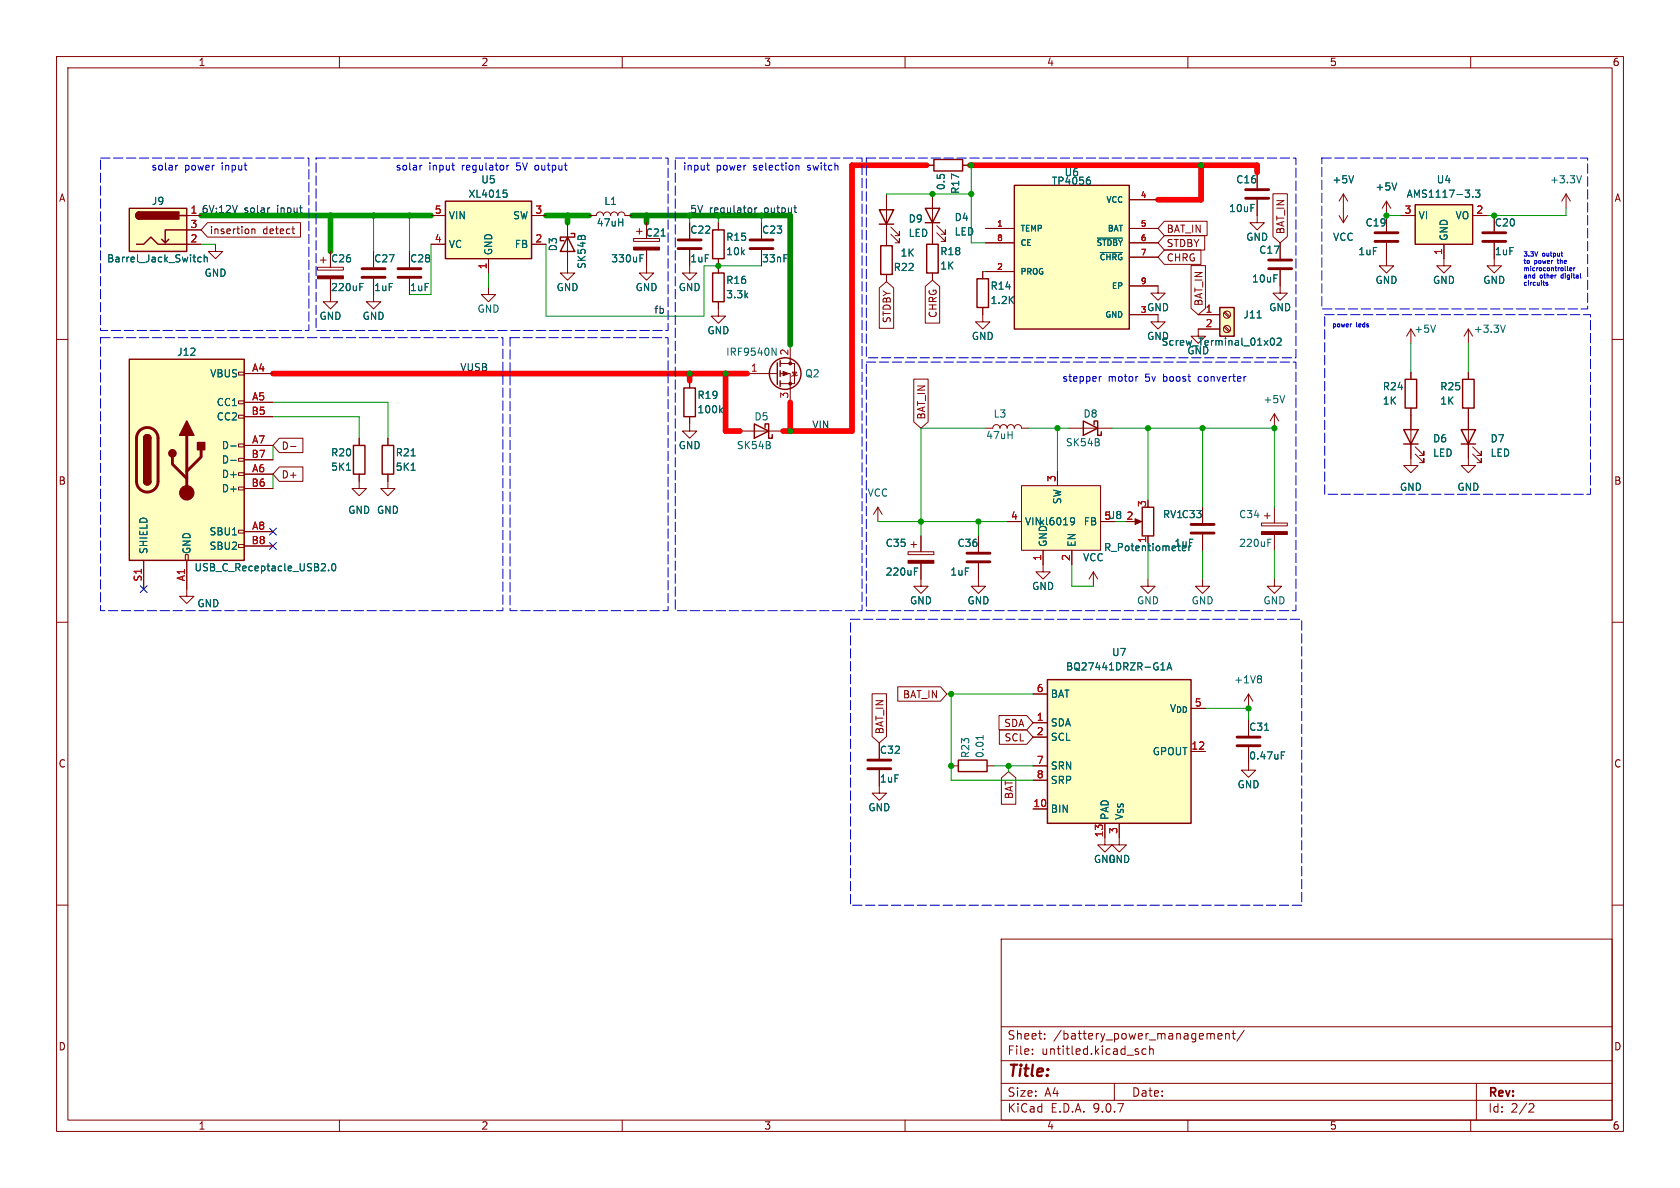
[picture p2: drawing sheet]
<svg xmlns="http://www.w3.org/2000/svg" width="297mm" height="210mm" viewBox="0 0 297 210" stroke-linecap="round" stroke-linejoin="round" font-family="sans-serif">
<g fill="none" stroke="#840000" stroke-width=".18">
<path d="M10 10h277v190h-277zM12 12h273v186h-273zM60 10v2M110 10v2M160 10v2M210 10v2M260 10v2M10 60h2M285 60h2M10 110h2M285 110h2M10 160h2"/>
<path d="M177 166h108v32h-108zM285 160h2M60 198v2M110 198v2M160 198v2M177 194.5h108M177 191.5h108M177 187.5h108M177 181.5h108M182.5 186.3v.1M182.5 185.5v.1M184.7 183.6v.1"/>
<path d="M184.7 182.8v.1M197 191.5v3M201.2 186v.3M202.6 185.5l-.4-.1-.3 .3v.4l.1 .2h.6M203.2 185.5l.3-.1 .3 .1 .1 .9M203.2 184.9v1.5M210 198v2M215.3 183.2l.7-.1v-.3l-.5-.1-.2 .2 .1 .7h.6M216.7 182.8l.2-.1 .3 .1 .1 .9M216.7 182.7v1M217.8 182.7h.6M218 182.2v1.3l.4 .2"/>
<path d="M220 182.1l-1.3 2M260 198v2M261 191.5v6.5M270.5 195.1l.5 .1 .2 .3-1 1.1h1"/>
</g>
<path d="M250.2 36.2h10.1v7h-10.1z" fill="#ffffc2"/>
<path d="M155.4 37.1h2.6l-1.3 2.5zM155.4 39.6h2.6M250.2 36.2h10.1v7h-10.1zM155.7 43.4h2v5.1h-2zM191.5 74.4l2.6 1.3-2.6 1.3zM193.4 75.1v-.7h.7v2.6h.6v-.7M201.9 89.7h2.1v5h-2.1z" fill="none" stroke="#840000" stroke-width=".25"/>
<g fill="none" stroke="#840000" stroke-width=".18">
<path d="M156.7 34.5v8.9M247.6 38.1h2.6M260.3 38.1h2.6M156.7 48.5v1.3M157.5 41.4l1.5 1.5v-.7v.7h-.8M157.5 40.1l1.5 1.6v-.8v.8h-.8M226.3 47.8v4h1.3l-1.3 1.3-1.3-1.3h1.3M226.3 42.9v2.8M255.3 43.2v2.5M189 75.7h7.6M184.4 99.8v1.3h1.3l-1.3 1.3-1.3-1.3h1.3M200.4 92.2h1"/>
<path d="M202.9 94.7v1.3M212.6 89.7v2.8M212.6 94.5v2.8M173 102.4v1.2h1.2l-1.2 1.3-1.3-1.3h1.3M193.3 101.1l-.8 1.3M193.3 101.1l.8 1.3M193.3 101.1v2.5M202.9 102.4v1.2h1.3l-1.3 1.3-1.2-1.3h1.2"/>
</g>
<path d="M260.3 34.7v.2M260.8 33.6h.8l-.4 .5 .4 .1v.5l-.2 .2-.6-.2" fill="none" stroke="#006464" stroke-width=".18"/>
<path d="M224.3 46h4M224.3 47.5h4M210.6 92.7h4M210.6 94.2h4" fill="none" stroke="#840000" stroke-width=".51"/>
<path d="M200.7 91.7l1.1 .5-1.1 .5z" fill="#840000" stroke="#840000" stroke-width=".18"/>
<path d="M180.6 85.9h14v11.4h-14z" fill="#ffffc2"/>
<g fill="none" stroke="#840000" stroke-width=".18">
<path d="M174.2 75.7h1.3a.64 .64 0 0 1 .6-.6 .64 .64 0 0 1 .7 .6 .64 .64 0 0 1 .6-.6 .64 .64 0 0 1 .7 .6 .64 .64 0 0 1 .6-.6 .64 .64 0 0 1 .6 .6 .64 .64 0 0 1 .7-.6 .64 .64 0 0 1 .6 .6h1.3M225.3 73.2l-.8 1.2M225.3 73.2l.8 1.2M225.3 73.2v2.5M155.2 89.7l-.8 1.2M155.2 89.7l.8 1.2M155.2 89.7v2.5M178.1 92.2h2.5M180.6 85.9h14v11.4h-14zM184.4 97.3v2.5M186.9 83.3v2.6M189.5 97.3v2.5"/>
<path d="M194.6 92.2h2.5M225.3 102.4v1.2h1.3l-1.3 1.3-1.3-1.3h1.3"/>
</g>
<path d="M227.1 69.9l-.4 1.3M189.3 91.6l.2-.1 .4 .1a.84 .84 0 0 1-.3 1.2h-.2M190 92.1l-.3 .2-.4-.1" fill="none" stroke="#006464" stroke-width=".18"/>
<path d="M215.6 54.4h2.6v5h-2.6z" fill="#ffffc2"/>
<path d="M163.6 36.8h2.5l-1.3 2.6zM163.6 39.4h2.5M165.1 28.2h5.1v2h-5.1zM163.8 43.2h2.1v5.1h-2.1zM215.6 54.4h2.6v5h-2.6zM62.5 78.7h2v5.1h-2zM67.6 78.7h2v5.1h-2z" fill="none" stroke="#840000" stroke-width=".25"/>
<g fill="none" stroke="#840000" stroke-width=".18">
<path d="M163.8 29.2h1.3M164.8 34.3v8.9M165.6 39.9l1.5 1.5v-.8v.8h-.7M170.2 29.2h1.2M164.8 48.3v1.2M165.6 41.1l1.5 1.6v-.8v.8h-.7M173.7 55.6v1.3h1.3l-1.3 1.3-1.2-1.3h1.2M204.7 55.6v1.3h1.3l-1.3 1.3-1.2-1.3h1.2M211.8 55.6h3.8M215.6 58.2h-3.8v1.2h1.3l-1.3 1.3-1.2-1.3h1.2M216.4 55.3l.8 .8M216.4 57.8l.8 .9"/>
<path d="M216.6 55.1l.8 .9M216.6 57.7l.8 .8M63.5 77.5v1.2M68.6 77.5v1.2M63.5 83.8v2.6h1.3l-1.3 1.2-1.3-1.2h1.3M68.6 83.8v2.6h1.2l-1.2 1.2-1.3-1.2h1.3M160.5 97.5h4.6v.5h-4.6zM161 96.3h1.1M161.5 95.8v1M162.8 94.7v2.8M162.8 99.6v2.8M173 94.7v2.8"/>
<path d="M173 99.6v2.8M223 92.5h4.6v.5h-4.6zM223.5 91.2h1M224 90.7v1M225.3 89.7v2.8M225.3 94.5v2.8M33 104.1v1.3h1.3l-1.3 1.3-1.3-1.3h1.3"/>
<circle cx="216.9" cy="58.2" r=".63"/>
<circle cx="216.9" cy="55.6" r=".63"/>
</g>
<path d="M222.2 56.2h.8M224.7 59.9l.2-.1a.68 .68 0 0 1 .4 .6 .68 .68 0 0 1-.4 .6l-.2-.1-.1-.4zM225.8 59.9l.5-.1 .2 .3-.8 .9h.8M61.3 83.1h.7M72.7 83.1h.7M72.7 80.6h.7M224.1 95.9h.5M224.1 95.3h.6M161.7 101h.4M161.7 100.4h.6" fill="none" stroke="#006464" stroke-width=".18"/>
<g fill="#840000" stroke="#840000" stroke-width=".18">
<path d="M223 94h4.6v.5h-4.6z"/>
<path d="M160.5 99.1h4.6v.5h-4.6z"/>
</g>
<path d="M170.9 97.8h4.1M170.9 99.3h4.1" fill="none" stroke="#840000" stroke-width=".51"/>
<path d="M22.9 63.5h20.3v35.6h-20.3z" fill="#ffffc2"/>
<g fill="none" stroke="#840000" stroke-width=".18">
<path d="M42.2 65.8h1v.5h-1zM42.2 70.9h1v.5h-1zM42.2 73.4h1v.5h-1zM42.2 78.5h1v.5h-1zM43.2 66h5.1M43.2 71.1h5.1M43.2 73.7h5.1M43.2 78.7h5.1M25.4 99.1v5M32.8 98h.5v1.1h-.5zM33 99.1v5M42.2 81h1v.5h-1z"/>
<path d="M42.2 83.6h1v.5h-1zM42.2 86.1h1v.5h-1zM42.2 93.7h1v.5h-1zM42.2 96.3h1v.5h-1zM43.2 81.3h5.1M43.2 83.8h5.1M43.2 86.4h5.1M43.2 94h5.1M43.2 96.5h5.1"/>
</g>
<path d="M22.9 63.5h20.3v35.6h-20.3zM25.4 77.5a.64 .64 0 0 1 .6-.7 .64 .64 0 0 1 .7 .7M25.4 85.1a.64 .64 0 0 0 .6 .6 .64 .64 0 0 0 .7-.6" fill="none" stroke="#840000" stroke-width=".25"/>
<path d="M24.7 76.1a1.9 1.9 0 0 1 2.1-.4 1.9 1.9 0 0 1 1.1 1.8v7.6a1.91 1.91 0 0 1-1.9 1.9 1.91 1.91 0 0 1-1.9-1.9v-7.8l.2-.6zM33 77v10.1M35.6 79.5v1.3l-2.6 2.5M30.5 80.8v1.2l2.5 2.6" fill="none" stroke="#840000" stroke-width=".51"/>
<g fill="#840000" stroke="#840000" stroke-width=".25">
<path d="M25.4 77.5h1.3v7.6h-1.3z"/>
<path d="M25.6 77a.64 .64 0 0 1 .7-.1 .64 .64 0 0 1 .4 .6h-1.3z"/>
<path d="M25.4 85.1h1.3a.64 .64 0 0 1-.7 .6 .64 .64 0 0 1-.6-.6z"/>
<path d="M33 74.4l1.3 2.6h-2.6z"/>
<path d="M34.9 78.2h1.3v1.3h-1.3z"/>
<circle cx="30.5" cy="80.1" r=".63"/>
</g>
<circle cx="33" cy="87.1" r="1.27" fill="#840000" stroke="#840000" stroke-width=".18"/>
<path d="M40.8 78.8h1M40.8 81.4h1M58.8 99.7l.1-.1a.68 .68 0 0 1 .5 .7 .68 .68 0 0 1-.5 .6 .84 .84 0 0 1-.1-1.2zM58.1 100.8v.1" fill="none" stroke="#006464" stroke-width=".18"/>
<path d="M22.9 36.8h10.1v7.7h-10.1z" fill="#ffffc2"/>
<path d="M22.9 36.8h10.1v7.7h-10.1zM24.6 37.5a.64 .64 0 0 0-.6 .6 .64 .64 0 0 0 .6 .6M31.7 38.1h1.3M24.1 43.2h1.3l1.3-1.3 1.2 1.3h5.1M29.8 42.3l-.6 .6M33 40.6h-3.8v2.3l-.6-.6" fill="none" stroke="#840000" stroke-width=".25"/>
<g fill="#840000" stroke="#840000" stroke-width=".25">
<path d="M24.2 37.7l.4-.2v1.2a.63 .63 0 0 1-.5-.4 .63 .63 0 0 1 .1-.6z"/>
<path d="M24.6 37.5h7v1.2h-7z"/>
</g>
<path d="M33 38.1h2.6M33 40.6h2.6M33 43.2h2.6M38.1 43.2v1.3h1.3l-1.3 1.2-1.3-1.2h1.3M204.7 50.5v1.3h1.3l-1.3 1.3-1.2-1.3h1.2" fill="none" stroke="#840000" stroke-width=".18"/>
<path d="M35.6 45.5h-.4l-.2 .2 .1 .5h.5M36.1 45.6l.2-.1h.3v.8M36.1 45v1.3" fill="none" stroke="#006464" stroke-width=".18"/>
<path d="M179.3 32.8h20.3v25.4h-20.3z" fill="#ffffc2"/>
<g fill="none" stroke="#840000" stroke-width=".25">
<path d="M179.3 32.8h20.3v25.4h-20.3zM100.3 41.9l1.3 2.6h-2.5zM101 41.3h.6v.6h-2.5v.6h.6M126 48.3h2v5h-2zM126 40.6h2v5.1h-2zM172.7 49.3h2.1v5.1h-2.1zM120.9 68.6h2v5.1h-2zM133.3 74.9l2.6 1.3-2.6 1.3zM135.3 75.6v-.7h.6v2.6h.6v-.7M137.4 64.1v3.8M137.9 63.8v1M137.9 65.5v1"/>
<path d="M137.9 67.3v1"/>
<circle cx="138.8" cy="66" r="2.79"/>
</g>
<g fill="none" stroke="#840000" stroke-width=".18">
<path d="M100.3 39.4v8.9h1.3l-1.3 1.2-1.2-1.2h1.2M104.1 38.1h1.3a.64 .64 0 0 1 .6-.6 .64 .64 0 0 1 .7 .6 .64 .64 0 0 1 .6-.6 .64 .64 0 0 1 .6 .6 .64 .64 0 0 1 .7-.6 .64 .64 0 0 1 .6 .6 .64 .64 0 0 1 .7-.6 .64 .64 0 0 1 .6 .6h1.3M114.3 39.4v2.8M121.9 39.4v2.8M127 39.4v1.2M134.6 39.4v2.8M199.6 35.3h5.1M222.2 35.3v4.1h1.3l-1.3 1.2-1.2-1.2h1.2M222.2 30.5v2.8M56.1 47.2h4.6v.6h-4.6zM56.6 46h1.1M57.1 45.5v1"/>
<path d="M58.4 49.3v4h1.3l-1.3 1.3-1.3-1.3h1.3M58.4 44.5v2.7M66 49.3v4h1.3l-1.3 1.3-1.2-1.3h1.2M66 44.5v2.7M72.4 44.5v2.7M72.4 49.3v2.8M86.4 50.8v1.3h1.2l-1.2 1.2-1.3-1.2h1.3M112 42.2h4.6v.5h-4.6zM112.5 40.9h1M113 40.4v1M114.3 44.2v4.1h1.3l-1.3 1.2-1.3-1.2h1.3M121.9 44.2v4.1h1.3l-1.3 1.2-1.3-1.2h1.3"/>
<path d="M127 53.3v2.6h1.3l-1.3 1.3-1.3-1.3h1.3M127 45.7v2.6M134.6 44.2v2.8M173.7 48v1.3M173.7 54.4v1.2M174.2 40.4h5.1M174.2 42.9h5.1M174.2 48h5.1M199.6 40.4h5.1M199.6 42.9h5.1M199.6 45.5h5.1M199.6 50.5h5.1"/>
<path d="M199.6 55.6h5.1M121.9 73.7v2.5h1.3l-1.3 1.3-1.3-1.3h1.3M121.9 67.3v1.3M130.8 76.2h7.6M132.1 66h5.3M137.9 64.3h2.6v3.5h-2.6M137.9 66h1.8v5.1M139.7 61v3.3M140.1 65.8h.7l-.3 .6zM141 66.3l-.2 .1h-.7l-.1 .1M220.7 132.1v4h1.3l-1.3 1.3-1.2-1.3h1.2M220.7 122.7l-.7 1.3"/>
<path d="M220.7 122.7l.8 1.3M220.7 122.7v2.5M220.7 127.3v2.7M197.9 148.1v1.3h1.2l-1.2 1.2-1.3-1.2h1.3"/>
</g>
<g fill="none" stroke="#006464" stroke-width=".18">
<path d="M192.4 31.3h.3M192.5 31.8l.3 .2v.3l-.3 .3M63.6 50.7h.4M63.6 50.1h.6M113.1 45.6h.5M113.1 45h.6M116.9 41.7h.7M194 42.1h4.4M194.5 44.6h3.9M127.4 72.5l.3 .5M127.7 72.1l-.5 .5M136.5 61.5l.7 1.3v-1.3"/>
<path d="M222.8 119.5l.2 .2-.2 .3 .2 .2v.3l-.2 .2M223.6 129.1h.7M226.5 133.5h.4M226.5 132.9h.6"/>
</g>
<path d="M220.2 33.5h4.1M220.2 35.1h4.1M64 47.5h4.1M64 49h4.1M70.4 47.5h4M70.4 49h4M119.9 42.4h4.1M119.9 43.9h4.1M132.6 42.4h4.1M132.6 43.9h4.1M218.7 130.3h4.1M218.7 131.8h4.1" fill="none" stroke="#840000" stroke-width=".51"/>
<g fill="#840000" stroke="#840000" stroke-width=".18">
<path d="M56.1 48.8h4.6v.5h-4.6z"/>
<path d="M138.4 65.7l1 .3-1 .4z"/>
<path d="M112 43.7h4.6v.5h-4.6z"/>
<circle cx="139.7" cy="64.3" r=".25"/>
<circle cx="139.7" cy="67.8" r=".25"/>
</g>
<path d="M185.2 120.1h25.4v25.4h-25.4z" fill="#ffffc2"/>
<path d="M169.4 134.4h5.1v2h-5.1zM185.2 120.1h25.4v25.4h-25.4z" fill="none" stroke="#840000" stroke-width=".25"/>
<path d="M168.1 135.4h1.3M174.5 135.4h1.3M182.6 122.7h2.6M182.6 127.8h2.6M182.6 130.3h2.6M182.6 135.4h2.6M182.6 137.9h2.6M210.6 132.8h2.5M182.6 143h2.6M195.3 145.5v2.6M197.9 145.5v2.6" fill="none" stroke="#840000" stroke-width=".18"/>
<path d="M205.2 118.4h.7M205.5 117.3l.1-.1v1.2M206.3 118.4l.4-1.2 .4 1.2M206.4 118.1h.6M173.8 130v.7M173.8 130.4h-1.3l.2 .1" fill="none" stroke="#006464" stroke-width=".18"/>
<path d="M78.7 35.6h15.3v10.1h-15.3z" fill="#ffffc2"/>
<path d="M78.7 35.6h15.3v10.1h-15.3zM248.2 75.9h2.5l-1.3 2.6zM248.2 78.5h2.5M248.4 67.1h2v5h-2zM258.3 75.9h2.6l-1.3 2.6zM258.3 78.5h2.6M258.6 67.1h2v5h-2z" fill="none" stroke="#840000" stroke-width=".25"/>
<g fill="none" stroke="#840000" stroke-width=".18">
<path d="M33 38.1h2.6M36.7 39.4h16.4v2.5h-16.4l-1.1-1.3zM76.2 38.1h2.5M94 38.1h2.5M100.3 39.4v2.5M104.1 38.1h1.3M110.5 38.1h1.3M114.3 39.4v2.8M121.9 39.4v2.8M127 39.4v1.2M134.6 39.4v2.8M156.7 34.5v2.6"/>
<path d="M156.7 39.6v3.8M163.8 29.2h1.3M164.8 34.3v2.5M164.8 39.4v3.8M170.2 29.2h1.2M199.6 35.3h5.1M205.8 39.1h7.6v2.6h-7.6l-1.1-1.3zM222.2 30.5v2.8M222.2 35.3v2.8M225 34.3h2.6v7.5l-1.3 1.1-1.3-1.1zM236.7 38.1l.8 1.3M237.5 34.3v5.1"/>
<path d="M237.5 34.3l-.8 1.3M237.5 34.3l.8 1.3M238.3 38.1l-.8 1.3M245.1 35.6v5.3M245.1 35.6l-.8 1.2M245.1 35.6l.8 1.2M247.6 38.1h2.6M260.3 38.1h2.6M264.2 38.1v2.8M276.9 34.3l-.8 1.3M276.9 34.3l.7 1.3M276.9 34.3v2.5"/>
<path d="M33 43.2h2.6M33 40.6h2.6M44.5 40.5v.8M44.5 40.6l.2-.1h.3l.1 .8M51.6 40.5h.5M51.8 41.1l.3 .2M58.4 44.5v2.7M58.4 49.3v2.8M66 44.5v2.7M66 49.3v2.8M72.4 44.5v2.7M72.4 49.3v2.8"/>
<path d="M76.2 43.2h2.5M86.4 45.7v2.6M94 43.2h2.5M100.3 44.5v2.5M114.3 44.2v2.8M121.9 44.2v2.8M127 45.7v2.6M127 53.3v1.3M134.6 44.2v2.8M155.4 50.9l1.3-1.1 1.3 1.1v7.1h-2.6zM156.7 48.5v1.3M163.6 50.6l1.2-1.1 1.3 1.1v6.5h-2.5z"/>
<path d="M164.8 48.3v1.2M173.7 48v1.3M173.7 54.4v1.2M174.2 40.4h5.1M174.2 42.9h5.1M174.2 48h5.1M199.6 55.6h5.1M199.6 40.4h5.1M199.6 42.9h5.1M199.6 45.5h5.1M199.6 50.5h5.1M205.8 44.2h6.5v2.5h-6.5l-1.1-1.2z"/>
<path d="M205.8 41.7h7.2v2.5h-7.2l-1.1-1.3zM210.6 47h2.5v7.5l-1.3 1.1-1.2-1.1zM211.8 55.6h3.8M211.8 58.2h3.8M226.3 42.9v2.8M226.3 47.8v2.7M245.1 42.9v4.1h1.3l-1.3 1.3-1.3-1.3h1.3M248.7 59.4l.7-1.2v2.5M255.3 43.2v3.8h1.2l-1.2 1.3-1.3-1.3h1.3M259.6 58.2v2.5M259.6 58.2l-.8 1.2M259.6 58.2l.7 1.2"/>
<path d="M264.2 42.9v4.1h1.2l-1.2 1.3-1.3-1.3h1.3M43.2 66h5.1M43.2 71.1h5.1M43.2 73.7h5.1M43.2 78.7h5.1M49.4 77.5h4.1v2.5h-4.1l-1.1-1.3zM51.4 78.9h.9M63.5 77.5v1.2M68.6 77.5v1.2M121.9 67.3v1.3M121.9 73.7v1.2M161.5 67h2.6v7.6l-1.3 1.1-1.3-1.1z"/>
<path d="M249.4 72.1v10.2h1.3l-1.3 1.3-1.2-1.3h1.2M249.4 65.8v1.3M250.2 79l1.5 1.5v-.7v.7h-.7M259.6 72.1v10.2h1.3l-1.3 1.3-1.3-1.3h1.3M259.6 65.8v1.3M260.3 79l1.6 1.5v-.7v.7h-.8M25.4 99.1v5M33 99.1v5M43.2 81.3h5.1M43.2 83.8h5.1M43.2 86.4h5.1M43.2 94h5.1"/>
<path d="M43.2 96.5h5.1M49.4 82.5h4.1v2.6h-4.1l-1.1-1.3zM63.5 83.8v1.3M68.6 83.8v1.3M162.8 99.6v4h1.3l-1.3 1.3-1.3-1.3h1.3M162.8 94.7v2.8M173 94.7v2.8M173 99.6v2.8M178.1 92.2h2.5M184.4 97.3v2.5M186.9 83.3v2.6M189.5 97.3v2.5"/>
<path d="M194.6 92.2h2.5M202.9 94.7v1.3M212.6 89.7v2.8M212.6 94.5v2.8M250.2 80.3l1.5 1.5v-.8v.8h-.7M260.3 80.3l1.6 1.5v-.8v.8h-.8M212.6 102.4v1.2h1.3l-1.3 1.3-1.3-1.3h1.3M154.2 122.6h2.5v7.6l-1.3 1.1-1.2-1.1zM155.4 136.1v4.1h1.3l-1.3 1.3-1.2-1.3h1.2M155.4 131.3v2.8M158.7 121.4h7.6l1.1 1.3-1.1 1.3h-7.6zM176.6 126.5h4.9l1.1 1.3-1.1 1.2h-4.9z"/>
<path d="M176.7 129h4.8l1.1 1.3-1.1 1.3h-4.8zM177 137.5l1.3-1.1 1.3 1.1v4.7h-2.6zM182.6 122.7h2.6M182.6 127.8h2.6M182.6 130.3h2.6M182.6 135.4h2.6M182.6 137.9h2.6M210.6 132.8h2.5M220.7 127.3v2.7M220.7 132.1v2.8M182.6 143h2.6M195.3 145.5v3.9h1.3l-1.3 1.2-1.2-1.2h1.2"/>
<path d="M197.9 145.5v2.6"/>
</g>
<g fill="none" stroke="#006464" stroke-width=".18">
<path d="M89 33.6h.6M89.1 34.1h.3l.3 .2-.1 .4-.5 .2M192.4 31.3h.3M192.5 31.8l.3 .2v.3l-.3 .3M239.3 31.1l-.4 1.2M246.9 32.3l-.4 1.3M260.3 34.7v.2M260.8 33.6h.8l-.4 .5 .4 .1v.5l-.2 .2-.6-.2M279.6 31.1l-.4 1.2M35.6 45.5h-.4l-.2 .2 .1 .5h.5M36.1 45.6l.2-.1h.3v.8M36.1 45v1.3"/>
<path d="M63.6 50.7h.4M63.6 50.1h.6M113.1 45.6h.5M113.1 45h.6M116.9 41.7h.7M194 42.1h4.4M194.5 44.6h3.9M222.2 56.2h.8M224.7 59.9l.2-.1a.68 .68 0 0 1 .4 .6 .68 .68 0 0 1-.4 .6l-.2-.1-.1-.4zM225.8 59.9l.5-.1 .2 .3-.8 .9h.8M253.8 57.5l-.4 1.2M266.1 57.5l-.4 1.2"/>
<path d="M40.8 78.8h1M127.4 72.5l.3 .5M127.7 72.1l-.5 .5M40.8 81.4h1M58.8 99.7l.1-.1a.68 .68 0 0 1 .5 .7 .68 .68 0 0 1-.5 .6 .84 .84 0 0 1-.1-1.2zM61.3 83.1h.7M72.7 80.6h.7M72.7 83.1h.7M189.3 91.6l.2-.1 .4 .1a.84 .84 0 0 1-.3 1.2h-.2M190 92.1l-.3 .2-.4-.1M58.1 100.8v.1M161.7 101h.4"/>
<path d="M161.7 100.4h.6M205.2 118.4h.7M205.5 117.3l.1-.1v1.2M206.3 118.4l.4-1.2 .4 1.2M206.4 118.1h.6M223.6 129.1h.7M226.5 133.5h.4M226.5 132.9h.6"/>
</g>
<path d="M243.1 41.1h4M243.1 42.7h4M262.1 41.1h4.1M262.1 42.7h4.1M153.4 134.4h4.1M153.4 135.9h4.1" fill="none" stroke="#840000" stroke-width=".51"/>
<path d="M41.9 36.3l-.4 1.3M47.6 36.7h.1M133.4 36.7v.9M133.8 36.7l-.4 .3M140.3 36.7h.5M140.6 37.5l.2 .1" fill="none" stroke="#0f0f0f" stroke-width=".18"/>
<path d="M163.8 29.2h-13.2v47h-12.2M171.4 29.2h50.8v1.3M212.3 29.2v6.1h-7.6M48.3 66h83.8M121.9 66v1.3M128.3 66v10.2h2.5M139.7 71.1v5.1" fill="none" stroke="#f00" stroke-width="1"/>
<g fill="none" stroke="#009600" stroke-width=".18">
<path d="M35.6 38.1h5M66 38.1v6.4M72.4 38.1v6.4M121.9 38.1v1.3M130.8 38.1h-3.8v1.3M134.6 38.1v1.3M171.7 29.2v13.7h2.5M171.7 34.3h-15v.2M245.1 38.1h2.5M276.9 36.8v1.3h-14M35.6 43.2h2.5M76.2 43.2v8.9h-3.8"/>
<path d="M86.4 48.3v2.5M96.5 43.2v12.7h28v-8.9h10.1M173.7 48h.5M48.3 71.1h20.3v6.4M48.3 73.7h15.2v3.8M48.3 78.7v2.6M174.2 75.7h-11.4v19M181.9 75.7h7.1M186.9 75.7v7.6M196.6 75.7h28.7v14M202.9 75.7v12.7M212.6 75.7v14"/>
<path d="M249.4 60.7v5.1M259.6 60.7v5.1M48.3 83.8v2.6M155.2 92.2h22.9M173 92.2v2.5M189.5 99.8v3.8h3.8M197.1 92.2h2M202.9 96v6.4M212.6 97.3v5.1M225.3 97.3v5.1M167.4 122.7h15.2M168.1 122.7v15.2h14.5"/>
<path d="M175.8 135.4h6.8M178.3 135.4v1M213.1 125.2h7.6v2.1"/>
</g>
<path d="M35.6 38.1h40.6M58.4 38.1v6.4M96.5 38.1h7.6M100.3 38.1v1.3" fill="none" stroke="#009600" stroke-width="1"/>
<path d="M111.8 38.1h27.9v22.9M114.3 38.1v1.3" fill="none" stroke="#008400" stroke-width="1"/>
<path d="M47.7 93.4l1.2 1.2M47.7 95.9l1.2 1.2M48.9 93.4l-1.2 1.2M48.9 95.9l-1.2 1.2M24.8 103.5l1.2 1.2M26 103.5l-1.2 1.2" fill="none" stroke="#000084" stroke-width=".18"/>
<g fill="none" stroke="#0000c2" stroke-width=".18">
<path d="M31.4 29.2l-.3 .3M74.6 29.2l-.4 .3M79.9 29.2h.5M80.1 30l.3 .1M89.6 29.2v.9M90 29.2l-.4 .3M124.9 29.2h.5M125.1 28.8v1.1l.3 .2M140.7 29.3l.2-.1 .3 .1 .1 .8M238.9 57.3h.1M272.8 49.9h.3M273 50.4h.1"/>
<path d="M273.6 49.9l-.3 .1 .3 .2v.2h-.3M275.3 46h.3M276 44.8h.3M276.2 45.3h.1M277.1 47.1v.7l.1 .1M277.5 47.6l.4-.1-.1-.1h-.3v.4h.3M278.2 47.3v.6M278.4 47.3l-.2 .2M194.3 66.6v.8M194.7 66.6l-.4 .2M201.2 66.6h-.3M220.2 66.6h.1"/>
</g>
<path d="M17.8 27.9h36.8v30.5h-36.8zM55.9 27.9h62.2v30.5h-62.2zM153.2 27.9h75.9v35.3h-75.9zM233.7 27.9h47v26.7h-47zM17.8 59.7h71.1v48.3h-71.1zM90.2 59.7h27.9v48.3h-27.9zM234.2 55.6h47v31.8h-47zM153.2 64h75.9v44h-75.9zM150.4 109.5h79.7v50.5h-79.7z" fill="none" stroke="#0000c2" stroke-width=".18" stroke-dasharray="1.7 .6"/>
<path d="M119.4 27.9h33v80.1h-33z" fill="none" stroke="#00f" stroke-width=".18" stroke-dasharray="1.7 .6"/>
<g fill="#009600" stroke="#009600" stroke-width=".18">
<circle cx="186.9" cy="75.7" r=".46"/>
<circle cx="225.3" cy="75.7" r=".46"/>
<circle cx="164.8" cy="34.3" r=".46"/>
<circle cx="171.7" cy="29.2" r=".46"/>
<circle cx="171.7" cy="34.3" r=".46"/>
<circle cx="212.3" cy="29.2" r=".46"/>
<circle cx="220.7" cy="125.2" r=".46"/>
<circle cx="168.1" cy="122.7" r=".46"/>
<circle cx="178.3" cy="135.4" r=".46"/>
<circle cx="168.1" cy="135.4" r=".46"/>
<circle cx="245.1" cy="38.1" r=".46"/>
<circle cx="264.2" cy="38.1" r=".46"/>
<circle cx="58.4" cy="38.1" r=".46"/>
<circle cx="66" cy="38.1" r=".46"/>
<circle cx="72.4" cy="38.1" r=".46"/>
<circle cx="100.3" cy="38.1" r=".46"/>
<circle cx="139.7" cy="76.2" r=".46"/>
<circle cx="134.6" cy="38.1" r=".46"/>
<circle cx="128.3" cy="66" r=".46"/>
<circle cx="121.9" cy="66" r=".46"/>
<circle cx="121.9" cy="38.1" r=".46"/>
<circle cx="127" cy="47" r=".46"/>
<circle cx="202.9" cy="75.7" r=".46"/>
<circle cx="212.6" cy="75.7" r=".46"/>
<circle cx="173" cy="92.2" r=".46"/>
<circle cx="162.8" cy="92.2" r=".46"/>
</g>
<circle cx="114.3" cy="38.1" r=".46" fill="#008400" stroke="#008400" stroke-width=".18"/>
<text font-size="2.8" fill="#840000" x="178" y="190.9">Title:</text>
<g font-size="2.1" fill="#840000">
<text x="178" y="184">Sheet:</text>
<text x="186.2" y="184">/battery_power_management/</text>
<text x="178" y="186.7">File:</text>
<text x="184.1" y="186.7">untitled.kicad_sch</text>
<text x="178" y="196.9">KiCad</text>
<text x="178" y="194.1">Size:</text>
<text x="184.7" y="194.1">A4</text>
<text x="185.7" y="196.9">E.D.A.</text>
<text x="193.3" y="196.9">9.0.7</text>
<text x="200" y="194.1">Date:</text>
<text x="263" y="194.3">Rev:</text>
<text x="263" y="196.9">Id:</text>
<text x="267.1" y="196.9">2/2</text>
</g>
<g font-size="1.8" fill="#840000">
<text x="35" y="11.9">1</text>
<text x="85" y="11.9">2</text>
<text x="135" y="11.9">3</text>
<text x="185" y="11.9">4</text>
<text x="235" y="11.9">5</text>
<text x="285" y="11.9">6</text>
<text x="10.3" y="35.9">A</text>
<text x="285.3" y="35.9">A</text>
<text x="37" y="41.6">insertion</text>
<text x="46.4" y="41.6">detect</text>
<text x="206.2" y="41.3">BAT_IN</text>
<text x="227.3" y="41.5" transform="rotate(-90 227.3 41.5)">BAT_IN</text>
<text x="206.2" y="46.4">CHRG</text>
<text x="206.2" y="43.9">STDBY</text>
<text x="157.7" y="57.2" transform="rotate(-90 157.7 57.2)">STDBY</text>
<text x="165.8" y="56.3" transform="rotate(-90 165.8 56.3)">CHRG</text>
<text x="212.8" y="54.2" transform="rotate(-90 212.8 54.2)">BAT_IN</text>
<text x="163.8" y="74.3" transform="rotate(-90 163.8 74.3)">BAT_IN</text>
<text x="49.7" y="79.7">D-</text>
<text x="10.3" y="85.9">B</text>
<text x="49.7" y="84.8">D+</text>
<text x="285.3" y="85.9">B</text>
<text x="159.5" y="123.6">BAT_IN</text>
<text x="156.4" y="129.9" transform="rotate(-90 156.4 129.9)">BAT_IN</text>
<text x="177.4" y="128.7">SDA</text>
<text x="177.5" y="131.3">SCL</text>
<text x="10.3" y="135.9">C</text>
<text x="285.3" y="135.9">C</text>
<text x="179.3" y="141.4" transform="rotate(-90 179.3 141.4)">BAT</text>
<text x="10.3" y="185.9">D</text>
<text x="285.3" y="185.9">D</text>
<text x="35" y="199.9">1</text>
<text x="85" y="199.9">2</text>
<text x="135" y="199.9">3</text>
<text x="185" y="199.9">4</text>
<text x="235" y="199.9">5</text>
<text x="285" y="199.9">6</text>
</g>
<g font-size="1.8" fill="#0000c2">
<text x="26.7" y="30.2">solar</text>
<text x="32.6" y="30.2">power</text>
<text x="39.3" y="30.2">input</text>
<text x="69.8" y="30.2">solar</text>
<text x="75.8" y="30.2">input</text>
<text x="81.7" y="30.2">regulator</text>
<text x="91.6" y="30.2">5V</text>
<text x="95" y="30.2">output</text>
<text x="120.6" y="30.2">input</text>
<text x="126.6" y="30.2">power</text>
<text x="133.3" y="30.2">selection</text>
<text x="143" y="30.2">switch</text>
<text x="187.7" y="67.6">stepper</text>
<text x="195.9" y="67.6">motor</text>
<text x="202.6" y="67.6">5v</text>
<text x="205.9" y="67.6">boost</text>
<text x="212.3" y="67.6">converter</text>
</g>
<g font-size="1.8" fill="#006464">
<text x="82.7" y="35.2">XL4015</text>
<text x="85" y="32.6">U5</text>
<text x="167.2" y="33.7" transform="rotate(-90 167.2 33.7)">0.5</text>
<text x="169.8" y="34.4" transform="rotate(-90 169.8 34.4)">R17</text>
<text x="185.8" y="32.9">TP4056</text>
<text x="188.1" y="31.3">U6</text>
<text x="218.4" y="32.6">C16</text>
<text x="235.5" y="32.6">+5V</text>
<text x="243.1" y="33.9">+5V</text>
<text x="248.6" y="35.2">AMS1117-3.3</text>
<text x="253.9" y="32.6">U4</text>
<text x="273.9" y="32.6">+3.3V</text>
<text x="26.7" y="36.4">J9</text>
<text x="79.2" y="39">VIN</text>
<text x="90.6" y="39">SW</text>
<text x="105.4" y="40.2">47uH</text>
<text x="106.7" y="36.4">L1</text>
<text x="121.9" y="41.5">C22</text>
<text x="134.6" y="41.5">C23</text>
<text x="160.5" y="39.5">D9</text>
<text x="168.7" y="39.3">D4</text>
<text x="168.7" y="41.8">LED</text>
<text x="217.2" y="37.7">10uF</text>
<text x="241.3" y="40.2">C19</text>
<text x="250.7" y="39">VI</text>
<text x="257.2" y="39">VO</text>
<text x="264.2" y="40.2">C20</text>
<text x="18.8" y="46.6">Barrel_Jack_Switch</text>
<text x="58.4" y="46.6">C26</text>
<text x="66" y="46.6">C27</text>
<text x="72.4" y="46.6">C28</text>
<text x="79.2" y="44">VC</text>
<text x="87.2" y="45.2" transform="rotate(-90 87.2 45.2)">GND</text>
<text x="90.9" y="44">FB</text>
<text x="98.7" y="44.5" transform="rotate(-90 98.7 44.5)">D3</text>
<text x="103.7" y="47.6" transform="rotate(-90 103.7 47.6)">SK54B</text>
<text x="108" y="46.6">330uF</text>
<text x="114.1" y="42">C21</text>
<text x="121.9" y="46.6">1uF</text>
<text x="128.3" y="45.3">10k</text>
<text x="128.3" y="42.8">R15</text>
<text x="134.6" y="46.6">33nF</text>
<text x="159.1" y="45.6">1K</text>
<text x="160.5" y="42.1">LED</text>
<text x="166.1" y="47.9">1K</text>
<text x="166.1" y="45.3">R18</text>
<text x="220.2" y="42.8">GND</text>
<text x="222.5" y="45.1">C17</text>
<text x="235.6" y="42.8">VCC</text>
<text x="240" y="45.3">1uF</text>
<text x="256.1" y="42.7" transform="rotate(-90 256.1 42.7)">GND</text>
<text x="264.2" y="45.3">1uF</text>
<text x="36.1" y="49.1">GND</text>
<text x="58.4" y="51.7">220uF</text>
<text x="66" y="51.7">1uF</text>
<text x="72.4" y="51.7">1uF</text>
<text x="98.3" y="51.7">GND</text>
<text x="112.3" y="51.7">GND</text>
<text x="119.9" y="51.7">GND</text>
<text x="128.3" y="52.9">3.3k</text>
<text x="128.3" y="50.4">R16</text>
<text x="157.9" y="48.1">R22</text>
<text x="175" y="51.4">R14</text>
<text x="175" y="53.9">1.2K</text>
<text x="221.2" y="50.1">10uF</text>
<text x="243.1" y="50.4">GND</text>
<text x="253.2" y="50.4">GND</text>
<text x="262.1" y="50.4">GND</text>
<text x="56.4" y="56.7">GND</text>
<text x="64" y="56.7">GND</text>
<text x="84.3" y="55.5">GND</text>
<text x="125" y="59.3">GND</text>
<text x="202.7" y="55.2">GND</text>
<text x="219.7" y="56.5">J11</text>
<text x="224.3" y="55.2">GND</text>
<text x="249.9" y="59">+5V</text>
<text x="260.5" y="59">+3.3V</text>
<text x="31.2" y="63.1">J12</text>
<text x="128.3" y="63.1">IRF9540N</text>
<text x="171.7" y="60.3">GND</text>
<text x="202.7" y="60.3">GND</text>
<text x="205.2" y="61.3">Screw_Terminal_01x02</text>
<text x="209.8" y="62.8">GND</text>
<text x="37.1" y="66.9">VBUS</text>
<text x="38.2" y="72">CC1</text>
<text x="123.2" y="70.7">R19</text>
<text x="142.2" y="66.9">Q2</text>
<text x="223.3" y="71.5">+5V</text>
<text x="244.4" y="71.7">1K</text>
<text x="244.4" y="69.2">R24</text>
<text x="254.5" y="71.7">1K</text>
<text x="254.5" y="69.2">R25</text>
<text x="38.2" y="74.5">CC2</text>
<text x="123.2" y="73.3">100k</text>
<text x="133.3" y="74.5">D5</text>
<text x="174.2" y="77.8">47uH</text>
<text x="175.6" y="74">L3</text>
<text x="191.4" y="74">D8</text>
<text x="39.1" y="79.6">D-</text>
<text x="39.1" y="82.1">D-</text>
<text x="58.4" y="80.9">R20</text>
<text x="58.4" y="83.4">5K1</text>
<text x="69.9" y="80.9">R21</text>
<text x="69.9" y="83.4">5K1</text>
<text x="119.9" y="79.6">GND</text>
<text x="130.2" y="79.6">SK54B</text>
<text x="188.3" y="79.1">SK54B</text>
<text x="253.2" y="78.4">D6</text>
<text x="253.2" y="80.9">LED</text>
<text x="263.4" y="78.4">D7</text>
<text x="263.4" y="80.9">LED</text>
<text x="39.1" y="84.7">D+</text>
<text x="39.1" y="87.2">D+</text>
<text x="153.3" y="88">VCC</text>
<text x="187.8" y="89.2" transform="rotate(-90 187.8 89.2)">SW</text>
<text x="247.4" y="87">GND</text>
<text x="257.6" y="87">GND</text>
<text x="36.9" y="94.8">SBU1</text>
<text x="61.5" y="91">GND GND</text>
<text x="181.1" y="93.1">VINxl6019</text>
<text x="191.5" y="93.1">FB</text>
<text x="205.5" y="91.8">RV1C33</text>
<text x="219" y="91.8">C34</text>
<text x="26.3" y="98" transform="rotate(-90 26.3 98)">SHIELD</text>
<text x="33.9" y="98" transform="rotate(-90 33.9 98)">GND</text>
<text x="34.3" y="101.2">USB_C_Receptacle_USB2.0</text>
<text x="36.9" y="97.4">SBU2</text>
<text x="156.5" y="102">220uF</text>
<text x="156.5" y="96.9">C35</text>
<text x="167.9" y="102">1uF</text>
<text x="169.2" y="96.9">C36</text>
<text x="185.3" y="96.8" transform="rotate(-90 185.3 96.8)">GND</text>
<text x="190.3" y="96.8" transform="rotate(-90 190.3 96.8)">EN</text>
<text x="191.4" y="99.4">VCC</text>
<text x="195.1" y="97.6">R_Potentiometer</text>
<text x="207.5" y="96.9">1uF</text>
<text x="219" y="96.9">220uF</text>
<text x="34.8" y="107.5">GND</text>
<text x="160.8" y="107">GND</text>
<text x="170.9" y="107">GND</text>
<text x="182.4" y="104.5">GND</text>
<text x="200.9" y="107">GND</text>
<text x="210.6" y="107">GND</text>
<text x="223.3" y="107">GND</text>
<text x="188.4" y="118.7">BQ27441DRZR-G1A</text>
<text x="196.5" y="116.2">U7</text>
<text x="185.7" y="123.5">BAT</text>
<text x="218.1" y="121">+1V8</text>
<text x="185.7" y="128.6">SDA</text>
<text x="185.7" y="131.2">SCL</text>
<text x="206.7" y="126.1">V_{DD}</text>
<text x="220.7" y="129.4">C31</text>
<text x="155.5" y="133.5">C32</text>
<text x="171.6" y="134.1" transform="rotate(-90 171.6 134.1)">R23</text>
<text x="174.1" y="134.1" transform="rotate(-90 174.1 134.1)">0.01</text>
<text x="185.7" y="136.2">SRN</text>
<text x="203.7" y="133.7">GPOUT</text>
<text x="220.7" y="134.5">0.47uF</text>
<text x="153.4" y="143.6">GND</text>
<text x="155.5" y="138.5">1uF</text>
<text x="185.7" y="138.8">SRP</text>
<text x="185.7" y="143.9">BIN</text>
<text x="218.7" y="139.5">GND</text>
<text x="196.2" y="145" transform="rotate(-90 196.2 145)">PAD</text>
<text x="198.7" y="145" transform="rotate(-90 198.7 145)">V_{SS}</text>
<text x="193.3" y="152.8">GND</text>
<text x="195.8" y="152.8">GND</text>
</g>
<g font-size="1.8" fill="#a90000">
<text x="33.6" y="37.8">1</text>
<text x="33.6" y="40.4">3</text>
<text x="76.8" y="37.8">5</text>
<text x="94.5" y="37.8">3</text>
<text x="248.2" y="37.8">3</text>
<text x="260.9" y="37.8">2</text>
<text x="33.6" y="42.9">2</text>
<text x="76.8" y="42.9">4</text>
<text x="86.1" y="47.7" transform="rotate(-90 86.1 47.7)">1</text>
<text x="94.5" y="42.9">2</text>
<text x="255" y="45.2" transform="rotate(-90 255 45.2)">1</text>
<text x="213" y="55.4">1</text>
<text x="213" y="57.9">2</text>
<text x="44.5" y="65.8">A4</text>
<text x="132.6" y="65.8">1</text>
<text x="139.4" y="62.9" transform="rotate(-90 139.4 62.9)">2</text>
<text x="44.5" y="70.9">A5</text>
<text x="139.4" y="70.6" transform="rotate(-90 139.4 70.6)">3</text>
<text x="44.4" y="73.4">B5</text>
<text x="44.4" y="81">B7</text>
<text x="44.5" y="78.5">A7</text>
<text x="44.5" y="83.6">A6</text>
<text x="44.4" y="86.1">B6</text>
<text x="186.7" y="85.3" transform="rotate(-90 186.7 85.3)">3</text>
<text x="202.7" y="89.7" transform="rotate(-90 202.7 89.7)">3</text>
<text x="44.5" y="93.7">A8</text>
<text x="178.6" y="91.9">4</text>
<text x="195.1" y="91.9">5U8</text>
<text x="199.1" y="91.9">2</text>
<text x="44.4" y="96.3">B8</text>
<text x="184.1" y="99.3" transform="rotate(-90 184.1 99.3)">1</text>
<text x="189.2" y="99.3" transform="rotate(-90 189.2 99.3)">2</text>
<text x="202.7" y="96.1" transform="rotate(-90 202.7 96.1)">1</text>
<text x="25.1" y="102.9" transform="rotate(-90 25.1 102.9)">S1</text>
<text x="32.8" y="102.9" transform="rotate(-90 32.8 102.9)">A1</text>
<text x="183.2" y="122.4">6</text>
<text x="211.1" y="125">5</text>
<text x="183.2" y="127.5">1</text>
<text x="183.2" y="130">2</text>
<text x="183.2" y="135.1">7</text>
<text x="183.2" y="137.7">8</text>
<text x="210.5" y="132.6">12</text>
<text x="182.6" y="142.7">10</text>
<text x="195.1" y="148.1" transform="rotate(-90 195.1 148.1)">13</text>
<text x="197.6" y="147.5" transform="rotate(-90 197.6 147.5)">3</text>
</g>
<g font-size="1.8" fill="#0f0f0f">
<text x="35.6" y="37.8">6V:12V</text>
<text x="43.1" y="37.8">solar</text>
<text x="49.1" y="37.8">input</text>
<text x="135.2" y="37.8">output</text>
<text x="115.6" y="55.5">fb</text>
<text x="81.3" y="65.7">VUSB</text>
<text x="143.5" y="75.9">VIN</text>
</g>
<g font-size="1.8" fill="#009600">
<text x="121.9" y="37.8">5V</text>
<text x="125.4" y="37.8">regulator</text>
</g>
<g font-size="1.4" fill="#a90000">
<text x="201.6" y="35.1">4</text>
<text x="176.2" y="40.1">1</text>
<text x="201.6" y="40.1">5</text>
<text x="176.2" y="42.7">8</text>
<text x="176.2" y="47.8">2</text>
<text x="201.6" y="42.7">6</text>
<text x="201.6" y="45.2">7</text>
<text x="201.6" y="50.3">9</text>
<text x="201.6" y="55.4">3</text>
</g>
<g font-size="1.4" fill="#006464">
<text x="180.3" y="41.1">TEMP</text>
<text x="195.5" y="36">VCC</text>
<text x="195.7" y="41.1">BAT</text>
<text x="180.3" y="43.7">CE</text>
<text x="193.7" y="43.7">~{STDBY}</text>
<text x="194.3" y="46.2">~{CHRG}</text>
<text x="180.3" y="48.7">PROG</text>
<text x="196.4" y="51.3">EP</text>
<text x="195.3" y="56.4">GND</text>
</g>
<g font-size="1.1" fill="#0000c2">
<text x="269.2" y="45.4">3.3V</text>
<text x="269.2" y="46.7">to</text>
<text x="269.2" y="48">microcontroller</text>
<text x="271.3" y="46.7">power</text>
<text x="272.7" y="45.4">output</text>
<text x="275.7" y="46.7">the</text>
<text x="269.2" y="49.3">and</text>
<text x="269.2" y="50.6">circuits</text>
<text x="272.3" y="49.3">other</text>
<text x="276.3" y="49.3">digital</text>
<text x="235.5" y="57.9">power</text>
<text x="239.8" y="57.9">leds</text>
</g>
</svg>
